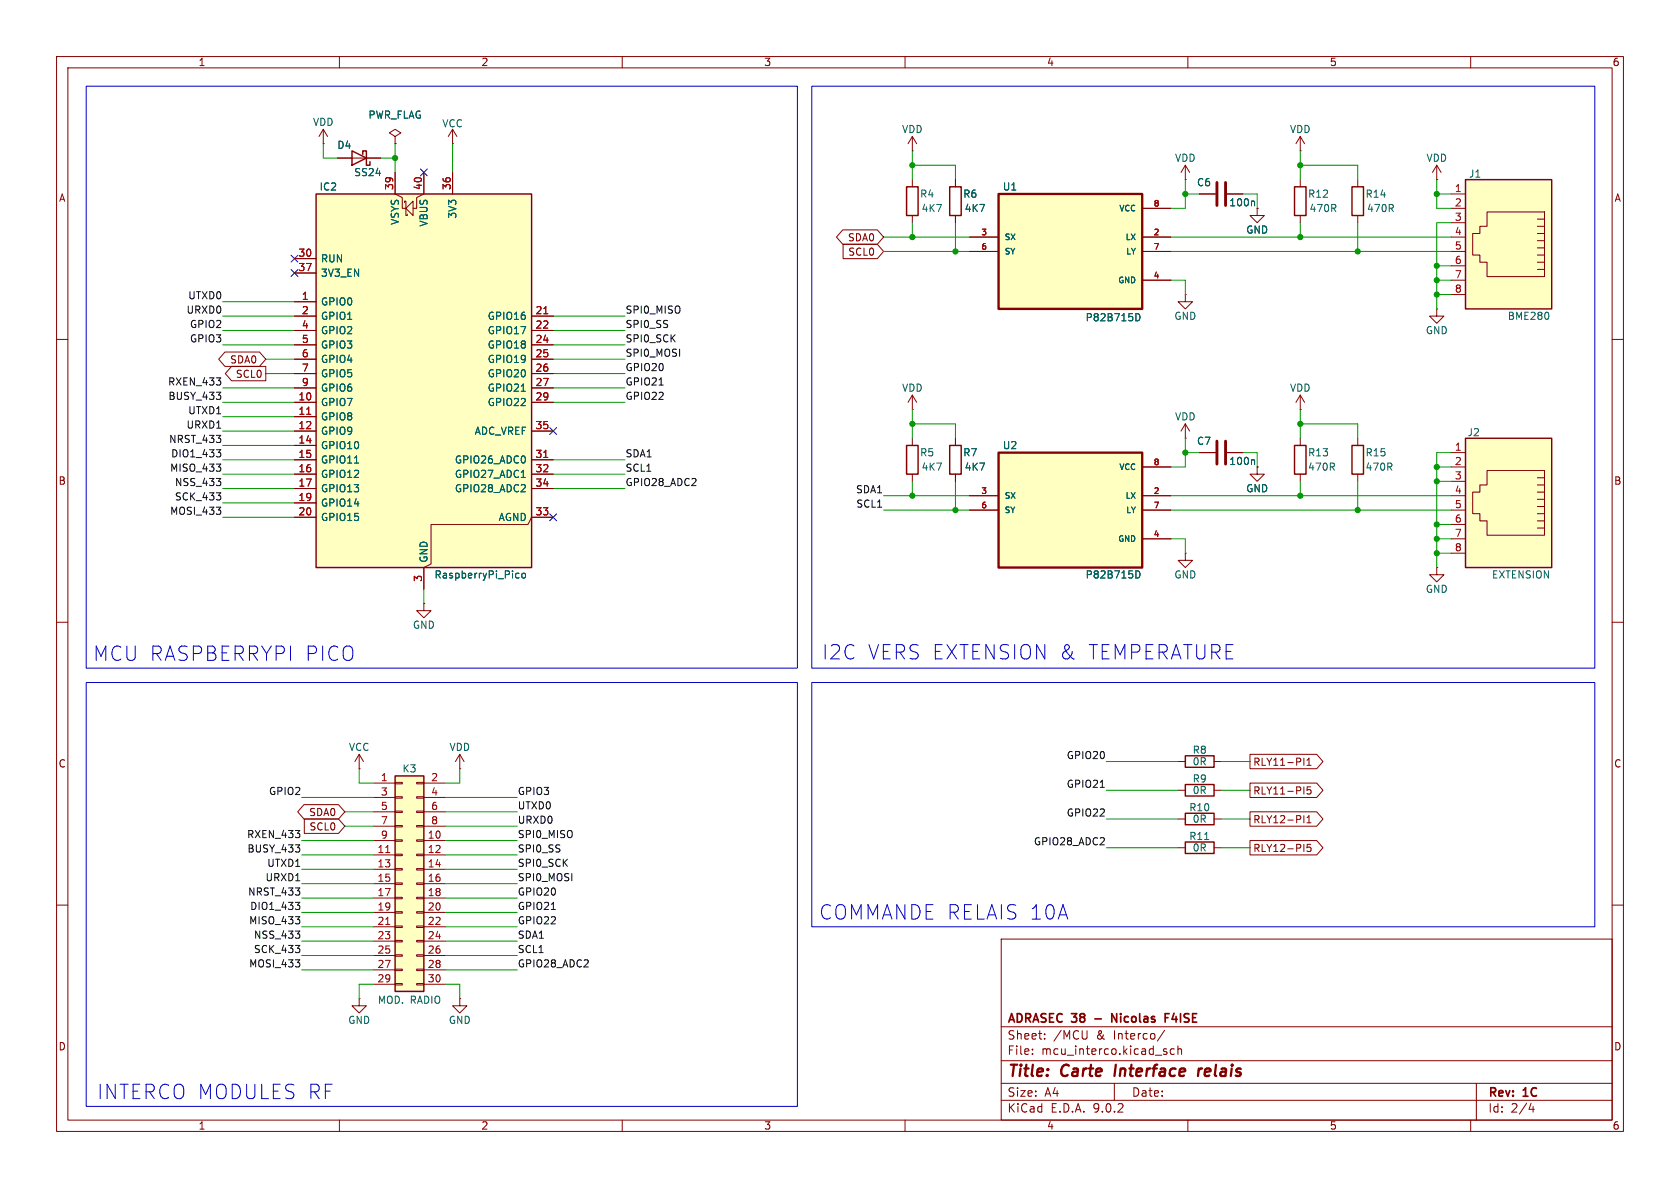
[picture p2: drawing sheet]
<svg xmlns="http://www.w3.org/2000/svg" width="297mm" height="210mm" viewBox="0 0 297 210" stroke-linecap="round" stroke-linejoin="round" font-family="sans-serif">
<g fill="none" stroke="#840000" stroke-width=".18">
<path d="M10 10h277v190h-277zM12 12h273v186h-273zM60 10v2M110 10v2M160 10v2M210 10v2M260 10v2M10 60h2M285 60h2M209.5 97.8v1.3h1.3l-1.3 1.2-1.2-1.2h1.2M209.5 97.8h.1M10 110h2"/>
<path d="M285 110h2M10 160h2M177 166h108v32h-108zM285 160h2M60 198v2M110 198v2M160 198v2M177 194.5h108M177 191.5h108M177 187.5h108M177 181.5h108M182.5 186.3v.1"/>
<path d="M182.5 185.5v.1M184.7 183.6v.1M184.7 182.8v.1M192.2 182.2l-.1 1.4M197 191.5v3M205.9 182.1l-1.3 2M205.9 185.9l.3 .1 .1 .2-.2 .2h-.3M205.9 185.4l.3 .1M207.6 185.5l-.4-.1-.3 .3v.4l.1 .2h.6M208.2 185.5l.3-.1 .3 .1 .1 .9M208.2 184.9v1.5M210 198v2"/>
<path d="M260 198v2M261 191.5v6.5M270.7 195l-.4 1.1h.9M271 195.6v1"/>
</g>
<path d="M197.3 188.2l-.3 2M211.9 188.9l-.1 1.3M212.5 188.9l-.4 .1-.2 .3" fill="none" stroke="#840000" stroke-width=".4"/>
<path d="M206 179.9h.5M206.7 179.2h-.7v1.5M207.6 179.1l-.4 1.1h.9M196.6 180.7v-1.5l.8 1.5" fill="none" stroke="#840000" stroke-width=".3"/>
<path d="M176.5 80h25.4v20.3h-25.4z" fill="#ffffc2"/>
<path d="M176.5 80h25.4v20.3h-25.4z" fill="none" stroke="#840000" stroke-width=".41"/>
<g fill="none" stroke="#840000" stroke-width=".18">
<path d="M57.1 25.4h.1M57.1 22.9l-.7 1.2M57.1 22.9l.8 1.2M57.1 22.9v2.5M59.7 27.9h7.6M69.8 24.1l1.1-.6-1.1-.6-1 .6 1 .6v1.3M69.8 25.4h.1M80 25.4h.1M80 22.9l-.8 1.2M80 22.9l.8 1.2M80 22.9v2.5M161.3 26.7h.1"/>
<path d="M161.3 24.1v2.6M161.3 24.1l-.8 1.3M161.3 24.1l.8 1.3M209.5 31.8h.1M209.5 29.2l-.7 1.3M209.5 29.2l.8 1.3M209.5 29.2v2.6M212.1 34.3h2.8M216.9 34.3h2.8M222.2 36.8v1.3h1.3l-1.3 1.3-1.2-1.3h1.2M222.2 36.8h.1M229.9 26.7h.1"/>
<path d="M229.9 24.1v2.6M229.9 31.8v1.2M229.9 38.1v1.3M229.9 24.1l-.8 1.3M229.9 24.1l.7 1.3M240 31.8v1.2M240 38.1v1.3M254 31.8h.1M254 29.2l-.8 1.3M254 29.2l.8 1.3M254 29.2v2.6M209.5 52.1v1.2h1.3l-1.3 1.3-1.2-1.3h1.2"/>
<path d="M209.5 52.1h.1M254 54.6v1.3h1.3l-1.3 1.3-1.3-1.3h1.3M254 54.6h.1M161.3 77.5v1.2M168.9 77.5v1.2M229.9 72.4h.1M229.9 69.9v2.5M229.9 77.5v1.2M229.9 69.9l-.8 1.2M229.9 69.9l.7 1.2M240 77.5v1.2M161.3 83.8v1.3"/>
<path d="M168.9 83.8v1.3M171.4 87.6h5.1M171.4 90.2h5.1M201.9 87.6h5.1M201.9 90.2h5.1M201.9 82.6h5.1M201.9 95.3h5.1M212.1 80h2.8M216.9 80h2.8M229.9 83.8v1.3M240 83.8v1.3M74.9 106.7v1.3h1.3l-1.3 1.2-1.2-1.2h1.2"/>
<path d="M74.9 106.7h.1M254 100.3v1.3h1.3l-1.3 1.3-1.3-1.3h1.3M254 100.3h.1M208.3 139.7h1.2M208.3 134.6h1.2M214.6 139.7h1.3M214.6 134.6h1.3M208.3 144.8h1.2M208.3 149.9h1.2M214.6 144.8h1.3M214.6 149.9h1.3M63.5 176.5v1.3h-1.3l1.3 1.3 1.3-1.3h-1.3"/>
<path d="M63.5 176.5h.1"/>
</g>
<path d="M221.6 35.5l.2 .2v.7M221.6 81.3l.2 .1v.7M200.8 100.9a.64 .64 0 0 1 .7 .6 .64 .64 0 0 1-.7 .7M213 148.4h.7" fill="none" stroke="#006464" stroke-width=".18"/>
<path d="M215.1 32.3v4M216.7 32.3v4M215.1 78v4M216.7 78v4" fill="none" stroke="#840000" stroke-width=".51"/>
<path d="M62.2 26.7l2.6 1.2-2.6 1.3zM64.1 27.3v-.6h.7v2.5h.6v-.6M228.9 33h2v5.1h-2zM239 33h2v5.1h-2zM160.3 78.7h2v5.1h-2zM167.9 78.7h2v5.1h-2zM228.9 78.7h2v5.1h-2zM239 78.7h2v5.1h-2zM209.5 138.7h5.1v2h-5.1zM209.5 133.6h5.1v2h-5.1zM209.5 143.8h5.1v2h-5.1zM209.5 148.8h5.1v2.1h-5.1z" fill="none" stroke="#840000" stroke-width=".25"/>
<path d="M55.9 34.3h38.1v66h-38.1z" fill="#ffffc2"/>
<path d="M55.9 34.3h38.1v66h-38.1z" fill="none" stroke="#840000" stroke-width=".25"/>
<g fill="none" stroke="#840000" stroke-width=".18">
<path d="M69.8 30.5v3.8l1.3 .6v1.9h.7M71.5 35.8v-.2h.3v2.5h.2v-.3M71.8 36.8l1.2-1.2v2.5zM74.9 30.5v3.8l-1.2 .6v1.9h-.7M80 30.5v3.8M52.1 45.7h3.8M52.1 48.3h3.8M52.1 53.3h3.8M52.1 55.9h3.8M52.1 58.4h3.8M94 55.9h3.8M94 58.4h3.8"/>
<path d="M52.1 61h3.8M52.1 63.5h3.8M52.1 66h3.8M52.1 68.6h3.8M52.1 71.1h3.8M52.1 73.7h3.8M52.1 76.2h3.8M52.1 78.7h3.8M94 61h3.8M94 63.5h3.8M94 66h3.8M94 68.6h3.8"/>
<path d="M94 71.1h3.8M94 76.2h3.8M209.5 77.5h.1M209.5 74.9l-.7 1.3M209.5 74.9l.8 1.3M209.5 74.9v2.6M52.1 81.3h3.8M52.1 83.8h3.8M52.1 86.4h3.8M52.1 88.9h3.8M52.1 91.4h3.8M94 81.3h3.8"/>
<path d="M94 83.8h3.8M94 86.4h3.8M97.8 91.4h-3.8l-.7 1.3h-17.1v7l-1.3 .6v3.8M222.2 82.6v1.2h1.3l-1.3 1.3-1.2-1.3h1.2M222.2 82.6h.1"/>
</g>
<path d="M96.1 55.5h.8M54.2 73.2h.7M96.1 80.9h.8" fill="none" stroke="#a90000" stroke-width=".18"/>
<path d="M92.2 69.2h.7M62.7 81.9h.7M92.2 84.4h.7M91.4 101.3l.4 .1M91.8 102.1l-.4 .1M92.3 101.5l.2-.2 .3 .2 .1 .4-.1 .2-.3 .1-.2-.1z" fill="none" stroke="#006464" stroke-width=".18"/>
<path d="M259.1 31.8h15.2v22.8h-15.2z" fill="#ffffc2"/>
<g fill="none" stroke="#840000" stroke-width=".18">
<path d="M256.5 39.4h2.6M256.5 36.8h2.6M256.5 34.3h2.6M262.9 37.5h10.1v11.4h-10.1v-2.5h-1.3v-1.3h-1.3v-3.8h1.3v-1.3h1.3zM271.8 38.7h1.2M256.5 52.1h2.6M256.5 49.5h2.6M256.5 47h2.6M256.5 44.5h2.6M256.5 41.9h2.6M271.8 43.8h1.2M271.8 42.5h1.2"/>
<path d="M271.8 41.3h1.2M271.8 40h1.2M271.8 45.1h1.2M271.8 47.6h1.2M271.8 46.4h1.2"/>
</g>
<path d="M259.1 31.8h15.2v22.8h-15.2z" fill="none" stroke="#840000" stroke-width=".25"/>
<path d="M273.8 55.4v.8" fill="none" stroke="#006464" stroke-width=".18"/>
<path d="M259.1 77.5h15.2v22.8h-15.2z" fill="#ffffc2"/>
<g fill="none" stroke="#840000" stroke-width=".18">
<path d="M256.5 97.8h2.6M256.5 95.3h2.6M256.5 92.7h2.6M256.5 90.2h2.6M256.5 87.6h2.6M256.5 85.1h2.6M256.5 82.6h2.6M256.5 80h2.6M262.9 83.2h10.1v11.4h-10.1v-2.5h-1.3v-1.3h-1.3v-3.8h1.3v-1.3h1.3zM271.8 89.5h1.2M271.8 88.3h1.2M271.8 87h1.2"/>
<path d="M271.8 85.7h1.2M271.8 84.5h1.2M271.8 90.8h1.2M271.8 93.3h1.2M271.8 92.1h1.2"/>
</g>
<path d="M259.1 77.5h15.2v22.8h-15.2z" fill="none" stroke="#840000" stroke-width=".25"/>
<path d="M176.5 34.3h25.4v20.3h-25.4z" fill="#ffffc2"/>
<path d="M176.5 34.3h25.4v20.3h-25.4z" fill="none" stroke="#840000" stroke-width=".41"/>
<g fill="none" stroke="#840000" stroke-width=".18">
<path d="M161.3 31.8v1.2M161.3 38.1v1.3M168.9 31.8v1.2M168.9 38.1v1.3M201.9 36.8h5.1M171.4 41.9h5.1M171.4 44.5h5.1M201.9 41.9h5.1M201.9 44.5h5.1M201.9 49.5h5.1M161.3 72.4h.1M161.3 69.9l-.8 1.2"/>
<path d="M161.3 69.9l.8 1.2M161.3 69.9v2.5M63.5 135.9h.1M63.5 133.4l.8 1.2M63.5 133.4l-.8 1.2M63.5 133.4v2.5M81.3 176.5v1.3h1.2l-1.2 1.3-1.3-1.3h1.3M81.3 176.5h.1"/>
</g>
<path d="M200.8 55.4a.64 .64 0 0 1 .7 .7 .64 .64 0 0 1-.7 .6" fill="none" stroke="#006464" stroke-width=".18"/>
<path d="M160.3 33h2v5.1h-2zM167.9 33h2v5.1h-2z" fill="none" stroke="#840000" stroke-width=".25"/>
<path d="M69.8 137.2h5.1v38.1h-5.1z" fill="#ffffc2"/>
<path d="M69.8 137.2h5.1v38.1h-5.1z" fill="none" stroke="#840000" stroke-width=".25"/>
<g fill="none" stroke="#840000" stroke-width=".18">
<path d="M59.7 27.9h2.5M64.8 27.9h2.5M69.8 25.4h.1M69.8 30.5v3.8M74.9 30.5v3.8M80 30.5v3.8M168.9 31.8v1.2M168.9 38.1v1.3M201.9 36.8h5.1M212.1 34.3h2.8M216.9 34.3h2.8M222.2 36.8h.1"/>
<path d="M52.1 45.7h3.8M52.1 48.3h3.8M52.1 53.3h3.8M52.1 55.9h3.8M52.1 58.4h3.8M94 55.9h3.8M94 58.4h3.8M149 40.6h6.1l1.1 1.3-1.1 1.3h-6.1l-1.1-1.3zM149 43.2h6.1l1.1 1.3-1.1 1.2h-6.1zM171.4 41.9h5.1M171.4 44.5h5.1M201.9 41.9h5.1"/>
<path d="M201.9 44.5h5.1M201.9 49.5h5.1M39.8 62.2h6.1l1.1 1.3-1.1 1.3h-6.1l-1.1-1.3zM40.9 64.8h6.1v2.5h-6.1l-1.1-1.3zM52.1 61h3.8M52.1 63.5h3.8M52.1 66h3.8M52.1 68.6h3.8M52.1 71.1h3.8M52.1 73.7h3.8M52.1 76.2h3.8M52.1 78.7h3.8"/>
<path d="M94 61h3.8M94 63.5h3.8M94 66h3.8M94 68.6h3.8M94 71.1h3.8M94 76.2h3.8M168.9 77.5v1.2M52.1 81.3h3.8M52.1 83.8h3.8M52.1 86.4h3.8M52.1 88.9h3.8M52.1 91.4h3.8"/>
<path d="M94 81.3h3.8M94 83.8h3.8M94 86.4h3.8M94 91.4h3.8M168.9 83.8v1.3M171.4 87.6h5.1M171.4 90.2h5.1M201.9 87.6h5.1M201.9 90.2h5.1M201.9 82.6h5.1M201.9 95.3h5.1M212.1 80h2.8"/>
<path d="M216.9 80h2.8M222.2 82.6h.1M74.9 100.3v3.8M66 138.4h3.8M69.8 138.3h1.3v.3h-1.3zM73.7 138.3h1.2v.3h-1.2zM74.9 138.4h3.8M81.3 135.9h.1M81.3 133.4l-.8 1.2M81.3 133.4l.7 1.2M81.3 133.4v2.5M221 133.3h11.8l1.1 1.3-1.1 1.3h-11.8z"/>
<path d="M221 138.4h11.8l1.1 1.3-1.1 1.3h-11.8zM230.5 134v1.3M231.1 135.3h.7M231.1 134.4l.3-.4v1.3M231.7 139.1h-.6v.6l.1-.1h.5l.1 .2-.1 .4-.2 .2-.4-.2M53.7 142.2h6.1l1.2 1.3-1.2 1.3h-6.1l-1.1-1.3zM53.8 144.8h6l1.2 1.3-1.2 1.2h-6zM66 141h3.8M66 143.5h3.8M66 146.1h3.8M66 148.6h3.8M66 151.1h3.8"/>
<path d="M66 153.7h3.8M66 156.2h3.8M66 158.8h3.8M69.8 140.8h1.3v.3h-1.3zM69.8 143.4h1.3v.2h-1.3zM69.8 145.9h1.3v.3h-1.3zM69.8 148.5h1.3v.2h-1.3zM69.8 151h1.3v.3h-1.3zM69.8 153.5h1.3v.3h-1.3zM69.8 156.1h1.3v.2h-1.3zM69.8 158.6h1.3v.3h-1.3zM73.7 140.8h1.2v.3h-1.2z"/>
<path d="M73.7 143.4h1.2v.2h-1.2zM73.7 145.9h1.2v.3h-1.2zM73.7 148.5h1.2v.2h-1.2zM73.7 151h1.2v.3h-1.2zM73.7 153.5h1.2v.3h-1.2zM73.7 156.1h1.2v.2h-1.2zM73.7 158.6h1.2v.3h-1.2zM74.9 141h3.8M74.9 143.5h3.8M74.9 146.1h3.8M74.9 148.6h3.8M74.9 151.1h3.8"/>
<path d="M74.9 153.7h3.8M74.9 156.2h3.8M74.9 158.8h3.8M221 148.6h11.8l1.1 1.3-1.1 1.2h-11.8zM221 143.5h11.8l1.1 1.3-1.1 1.3h-11.8zM230.5 144.2v1.3M231.1 144.5l.3-.3v1.3M231.1 145.5h.7M231.7 149.3h-.6v.6l.1-.2 .5 .1 .1 .2-.1 .4-.2 .1-.4-.1M66 161.3h3.8M66 163.8h3.8M66 166.4h3.8"/>
<path d="M66 168.9h3.8M66 171.5h3.8M66 174h3.8M69.8 161.2h1.3v.2h-1.3zM69.8 163.7h1.3v.3h-1.3zM69.8 166.2h1.3v.3h-1.3zM69.8 168.8h1.3v.2h-1.3zM69.8 171.3h1.3v.3h-1.3zM69.8 173.9h1.3v.2h-1.3zM73.7 161.2h1.2v.2h-1.2zM73.7 163.7h1.2v.3h-1.2zM73.7 166.2h1.2v.3h-1.2z"/>
<path d="M73.7 168.8h1.2v.2h-1.2zM73.7 171.3h1.2v.3h-1.2zM73.7 173.9h1.2v.2h-1.2zM74.9 161.3h3.8M74.9 163.8h3.8M74.9 166.4h3.8M74.9 168.9h3.8M74.9 171.5h3.8M74.9 174h3.8"/>
</g>
<path d="M96.1 55.5h.8M54.2 73.2h.7M96.1 80.9h.8M68.2 150.7h.7M68.2 163.4h.7" fill="none" stroke="#a90000" stroke-width=".18"/>
<g fill="none" stroke="#0f0f0f" stroke-width=".18">
<path d="M38.2 69.3h.8l-.4 .5M38.2 79.5h.8l-.4 .5 .4 .1v.4l-.2 .3h-.4M38.2 66.8h.8l-.4 .5M39 69.9v.6M39 67.4v.5M116.5 68.1h.7M38.2 87.1h.8l-.4 .5M38.2 89.7h.8l-.4 .4M38.2 82h.8l-.4 .5M38.2 84.6h.8l-.4 .5M38.9 85.1l.1 .2-.1 .5M38.9 87.7l.1 .1-.1 .5"/>
<path d="M39 82.6v.6M39 90.3v.5M194.5 139.2h.7M52.2 159.5h.8l-.4 .5 .3 .1 .1 .4-.2 .3h-.4M52.2 146.8h.8l-.4 .5M52.2 149.3h.8l-.4 .5M52.9 147.4v.6M52.9 150v.5M52.2 169.7h.8l-.4 .5M52.2 167.1h.8l-.4 .5M52.2 164.6h.8l-.4 .5M52.2 162h.8l-.4 .5"/>
<path d="M52.9 165.1l.1 .2-.1 .5M52.9 167.7l.1 .2-.1 .4M52.9 162.7v.5M52.9 170.3v.5M97.5 160.8h.7"/>
</g>
<g fill="none" stroke="#009600" stroke-width=".18">
<path d="M57.1 25.4v2.5h2.6M67.3 27.9h2.5M69.8 25.4v5.1M80 25.4v5.1M161.3 29.2h7.6v2.6M161.3 26.7v5.1M161.3 39.4v2.5M168.9 39.4v5.1M209.5 34.3h2.6M209.5 31.8v5h-2.5M219.7 34.3h2.5v2.5M229.9 29.2h10.1v2.6"/>
<path d="M229.9 26.7v5.1M229.9 39.4v2.5M240 39.4v5.1M254 31.8v5h2.5M254 34.3h2.5M256.5 39.4h-2.5v15.2M39.4 58.4h12.7M39.4 53.3h12.7M39.4 55.9h12.7M97.8 58.4h12.7M97.8 55.9h12.7M156.2 41.9h15.2"/>
<path d="M156.2 44.5h15.2M207 41.9h49.5M207 44.5h49.5M207 49.5h2.5v2.6M254 52.1h2.5M254 49.5h2.5M254 47h2.5M39.4 68.6h12.7M39.4 71.1h12.7M39.4 61h12.7M39.4 73.7h12.7M39.4 76.2h12.7"/>
<path d="M39.4 78.7h12.7M47 66h5.1M47 63.5h5.1M97.8 68.6h12.7M97.8 71.1h12.7M97.8 66h12.7M97.8 61h12.7M97.8 63.5h12.7M161.3 74.9h7.6v2.6M161.3 72.4v5.1M209.5 77.5v5.1h-2.5M229.9 74.9h10.1v2.6"/>
<path d="M229.9 72.4v5.1M39.4 86.4h12.7M39.4 88.9h12.7M39.4 91.4h12.7M39.4 83.8h12.7M39.4 81.3h12.7M97.8 86.4h12.7M97.8 83.8h12.7M97.8 81.3h12.7M156.2 90.2h15.2M156.2 87.6h15.2M161.3 85.1v2.5"/>
<path d="M168.9 85.1v5.1M207 95.3h2.5v2.5M207 90.2h49.5M207 87.6h49.5M209.5 80h2.6M219.7 80h2.5v2.6M229.9 85.1v2.5M240 85.1v5.1M254 82.6h2.5M254 85.1h2.5M254 97.8h2.5M254 92.7h2.5"/>
<path d="M254 95.3h2.5M256.5 80h-2.5v20.3M74.9 104.1v2.6M63.5 135.9v2.5h2.5M81.3 135.9v2.5h-2.6M195.6 139.7h12.7M195.6 134.6h12.7M215.9 139.7h5.1M215.9 134.6h5.1M53.3 156.2h12.7M53.3 158.8h12.7M53.3 151.1h12.7"/>
<path d="M53.3 153.7h12.7M53.3 148.6h12.7M53.3 141h12.7M61 146.1h5M61 143.5h5M78.7 156.2h12.7M78.7 158.8h12.7M78.7 151.1h12.7M78.7 153.7h12.7M78.7 148.6h12.7M78.7 141h12.7M78.7 146.1h12.7"/>
<path d="M78.7 143.5h12.7M195.6 149.9h12.7M195.6 144.8h12.7M215.9 149.9h5.1M215.9 144.8h5.1M53.3 168.9h12.7M53.3 166.4h12.7M53.3 161.3h12.7M53.3 163.8h12.7M53.3 171.5h12.7M66 174h-2.5v2.5M78.7 168.9h12.7"/>
<path d="M78.7 166.4h12.7M78.7 161.3h12.7M78.7 174h2.6v2.5M78.7 163.8h12.7M78.7 171.5h12.7"/>
</g>
<path d="M74.3 29.9l1.2 1.2M75.5 29.9l-1.2 1.2M51.5 47.7l1.2 1.2M51.5 45.1l1.2 1.2M52.7 47.7l-1.2 1.2M52.7 45.1l-1.2 1.2M97.2 75.6l1.2 1.2M98.4 75.6l-1.2 1.2M97.2 90.8l1.2 1.2M98.4 90.8l-1.2 1.2" fill="none" stroke="#000084" stroke-width=".18"/>
<path d="M15.2 15.2h125.8v102.9h-125.8zM143.5 15.2h138.4v102.9h-138.4zM15.2 120.7h125.8v74.9h-125.8zM143.5 120.7h138.4v43.1h-138.4z" fill="none" stroke="#0000c2" stroke-width=".18"/>
<path d="M221.6 35.5l.2 .2v.7M200.8 55.4a.64 .64 0 0 1 .7 .7 .64 .64 0 0 1-.7 .6M92.2 69.2h.7M62.7 81.9h.7M92.2 84.4h.7M221.6 81.3l.2 .1v.7M91.4 101.3l.4 .1M91.8 102.1l-.4 .1M92.3 101.5l.2-.2 .3 .2 .1 .4-.1 .2-.3 .1-.2-.1zM200.8 100.9a.64 .64 0 0 1 .7 .6 .64 .64 0 0 1-.7 .7" fill="none" stroke="#006464" stroke-width=".18"/>
<g fill="#009600" stroke="#009600" stroke-width=".18">
<circle cx="161.3" cy="29.2" r=".46"/>
<circle cx="161.3" cy="41.9" r=".46"/>
<circle cx="69.8" cy="27.9" r=".46"/>
<circle cx="254" cy="92.7" r=".46"/>
<circle cx="254" cy="95.3" r=".46"/>
<circle cx="254" cy="97.8" r=".46"/>
<circle cx="161.3" cy="74.9" r=".46"/>
<circle cx="168.9" cy="90.2" r=".46"/>
<circle cx="168.9" cy="44.5" r=".46"/>
<circle cx="161.3" cy="87.6" r=".46"/>
<circle cx="209.5" cy="34.3" r=".46"/>
<circle cx="254" cy="47" r=".46"/>
<circle cx="254" cy="34.3" r=".46"/>
<circle cx="254" cy="49.5" r=".46"/>
<circle cx="240" cy="44.5" r=".46"/>
<circle cx="229.9" cy="29.2" r=".46"/>
<circle cx="229.9" cy="41.9" r=".46"/>
<circle cx="254" cy="52.1" r=".46"/>
<circle cx="254" cy="82.6" r=".46"/>
<circle cx="240" cy="90.2" r=".46"/>
<circle cx="229.9" cy="87.6" r=".46"/>
<circle cx="229.9" cy="74.9" r=".46"/>
<circle cx="254" cy="85.1" r=".46"/>
<circle cx="209.5" cy="80" r=".46"/>
</g>
<g font-size="3.5" fill="#0000c2">
<text x="16.4" y="117.1">MCU RASPBERRYPI PICO</text>
<text x="145.3" y="116.8">I2C</text>
<text x="153.4" y="116.8">VERS EXTENSION &amp;</text>
<text x="192.1" y="116.8">TEMPERATURE</text>
<text x="144.8" y="162.8">COMMANDE RELAIS 10A</text>
<text x="17.1" y="194.5">INTERCO MODULES RF</text>
</g>
<g font-size="2.8" fill="#840000">
<text x="178" y="190.9">Title:</text>
<text x="187.7" y="190.9">Carte</text>
<text x="197.9" y="190.9">Interface</text>
<text x="213.4" y="190.9">relais</text>
</g>
<g font-size="2.1" fill="#840000">
<text x="178" y="184">Sheet:</text>
<text x="178" y="181.2">ADRASEC 38</text>
<text x="186.2" y="184">/MCU</text>
<text x="193.9" y="184">&amp;</text>
<text x="194.2" y="181.2">-</text>
<text x="197" y="184">Interco/</text>
<text x="197.8" y="181.2">Nicolas</text>
<text x="207.8" y="181.2">F4ISE</text>
<text x="178" y="186.7">File:</text>
<text x="184.1" y="186.7">mcu_interco.kicad_sch</text>
<text x="178" y="196.9">KiCad</text>
<text x="178" y="194.1">Size:</text>
<text x="184.7" y="194.1">A4</text>
<text x="185.7" y="196.9">E.D.A.</text>
<text x="193.3" y="196.9">9.0.2</text>
<text x="200" y="194.1">Date:</text>
<text x="263" y="194.3">Rev:</text>
<text x="263" y="196.9">Id:</text>
<text x="267.1" y="196.9">2/4</text>
<text x="269.4" y="194.3">1C</text>
</g>
<g font-size="1.8" fill="#840000">
<text x="35" y="11.9">1</text>
<text x="85" y="11.9">2</text>
<text x="135" y="11.9">3</text>
<text x="185" y="11.9">4</text>
<text x="235" y="11.9">5</text>
<text x="285" y="11.9">6</text>
<text x="10.3" y="35.9">A</text>
<text x="285.3" y="35.9">A</text>
<text x="149.8" y="42.9">SDA0</text>
<text x="149.9" y="45.4">SCL0</text>
<text x="40.6" y="64.5">SDA0</text>
<text x="41.6" y="67">SCL0</text>
<text x="10.3" y="85.9">B</text>
<text x="285.3" y="85.9">B</text>
<text x="10.3" y="135.9">C</text>
<text x="221.5" y="135.6">RLY11-PI1</text>
<text x="285.3" y="135.9">C</text>
<text x="221.5" y="140.7">RLY11-PI5</text>
<text x="54.6" y="144.5">SDA0</text>
<text x="54.6" y="147">SCL0</text>
<text x="221.5" y="145.7">RLY12-PI1</text>
<text x="221.5" y="150.8">RLY12-PI5</text>
<text x="10.3" y="185.9">D</text>
<text x="285.3" y="185.9">D</text>
<text x="35" y="199.9">1</text>
<text x="85" y="199.9">2</text>
<text x="135" y="199.9">3</text>
<text x="185" y="199.9">4</text>
<text x="235" y="199.9">5</text>
<text x="285" y="199.9">6</text>
</g>
<g font-size="1.8" fill="#006464">
<text x="55.2" y="22.5">VDD</text>
<text x="65" y="21.2">PWR_FLAG</text>
<text x="78.1" y="22.7">VCC</text>
<text x="159.4" y="23.7">VDD</text>
<text x="228" y="23.7">VDD</text>
<text x="59.5" y="26.5">D4</text>
<text x="207.6" y="28.8">VDD</text>
<text x="252.1" y="28.8">VDD</text>
<text x="56.4" y="33.9">IC2</text>
<text x="62.5" y="31.3">SS24</text>
<text x="162.6" y="35.2">R4</text>
<text x="170.2" y="35.2">R6</text>
<text x="177.2" y="33.9">U1</text>
<text x="211.5" y="33.1">C6</text>
<text x="231.1" y="35.2">R12</text>
<text x="241.3" y="35.2">R14</text>
<text x="259.6" y="31.6">J1</text>
<text x="70.7" y="39.9" transform="rotate(-90 70.7 39.9)">VSYS</text>
<text x="75.8" y="40.2" transform="rotate(-90 75.8 40.2)">VBUS</text>
<text x="80.9" y="38.8" transform="rotate(-90 80.9 38.8)">3V3</text>
<text x="162.8" y="37.7">4K7</text>
<text x="170.4" y="37.7">4K7</text>
<text x="217.2" y="36.7">100n</text>
<text x="220.2" y="41.5">GND</text>
<text x="231.4" y="37.7">470R</text>
<text x="241.6" y="37.7">470R</text>
<text x="56.6" y="46.6">RUN</text>
<text x="56.6" y="49.1">3V3_EN</text>
<text x="56.6" y="54.2">GPIO0</text>
<text x="56.6" y="56.7">GPIO1</text>
<text x="56.6" y="59.3">GPIO2</text>
<text x="86.1" y="56.7">GPIO16</text>
<text x="86.1" y="59.3">GPIO17</text>
<text x="191.8" y="57">P82B715D</text>
<text x="207.5" y="56.7">GND</text>
<text x="252" y="59.3">GND</text>
<text x="266.5" y="56.7">BME280</text>
<text x="56.6" y="61.8">GPIO3</text>
<text x="56.6" y="64.4">GPIO4</text>
<text x="86.1" y="61.8">GPIO18</text>
<text x="86.1" y="64.4">GPIO19</text>
<text x="56.6" y="66.9">GPIO5</text>
<text x="56.6" y="69.4">GPIO6</text>
<text x="56.6" y="72">GPIO7</text>
<text x="86.1" y="66.9">GPIO20</text>
<text x="86.1" y="69.4">GPIO21</text>
<text x="86.1" y="72">GPIO22</text>
<text x="159.4" y="69.4">VDD</text>
<text x="228" y="69.4">VDD</text>
<text x="56.6" y="74.5">GPIO8</text>
<text x="56.6" y="77.1">GPIO9</text>
<text x="83.8" y="77.1">ADC_VREF</text>
<text x="207.6" y="74.5">VDD</text>
<text x="259.3" y="77.3">J2</text>
<text x="56.6" y="79.6">GPIO10</text>
<text x="56.6" y="82.1">GPIO11</text>
<text x="80.3" y="82.1">GPIO26_ADC0</text>
<text x="162.6" y="80.9">R5</text>
<text x="162.8" y="83.4">4K7</text>
<text x="170.2" y="80.9">R7</text>
<text x="170.4" y="83.4">4K7</text>
<text x="177.2" y="79.6">U2</text>
<text x="211.5" y="78.8">C7</text>
<text x="217.2" y="82.4">100n</text>
<text x="231.1" y="83.4">470R</text>
<text x="231.1" y="80.9">R13</text>
<text x="241.3" y="83.4">470R</text>
<text x="241.3" y="80.9">R15</text>
<text x="56.6" y="84.7">GPIO12</text>
<text x="56.6" y="87.2">GPIO13</text>
<text x="56.6" y="89.8">GPIO14</text>
<text x="80.3" y="84.7">GPIO27_ADC1</text>
<text x="80.3" y="87.2">GPIO28_ADC2</text>
<text x="220.2" y="87.2">GND</text>
<text x="56.6" y="92.3">GPIO15</text>
<text x="88.1" y="92.3">AGND</text>
<text x="75.8" y="99.6" transform="rotate(-90 75.8 99.6)">GND</text>
<text x="76.7" y="102.5">RaspberryPi_Pico</text>
<text x="191.8" y="102.5">P82B715D</text>
<text x="207.5" y="102.5">GND</text>
<text x="252" y="105">GND</text>
<text x="263.7" y="102.5">EXTENSION</text>
<text x="72.9" y="111.4">GND</text>
<text x="61.6" y="132.9">VCC</text>
<text x="71" y="136.8">K3</text>
<text x="79.4" y="132.9">VDD</text>
<text x="210.7" y="133.5">R8</text>
<text x="210.7" y="135.5">0R</text>
<text x="210.1" y="143.6">R10</text>
<text x="210.7" y="138.5">R9</text>
<text x="210.7" y="140.6">0R</text>
<text x="210.1" y="148.7">R11</text>
<text x="210.7" y="145.6">0R</text>
<text x="210.7" y="150.7">0R</text>
<text x="66.7" y="177.6">MOD. RADIO</text>
<text x="61.5" y="181.2">GND</text>
<text x="79.2" y="181.2">GND</text>
</g>
<g font-size="1.8" fill="#a90000">
<text x="69.6" y="33.7" transform="rotate(-90 69.6 33.7)">39</text>
<text x="74.7" y="33.7" transform="rotate(-90 74.7 33.7)">40</text>
<text x="79.8" y="33.7" transform="rotate(-90 79.8 33.7)">36</text>
<text x="257.1" y="34">1</text>
<text x="257.1" y="41.7">4</text>
<text x="257.1" y="39.1">3</text>
<text x="257.1" y="36.6">2</text>
<text x="52.7" y="45.5">30</text>
<text x="257.1" y="46.7">6</text>
<text x="257.1" y="44.2">5</text>
<text x="52.7" y="48">37</text>
<text x="53.3" y="53.1">1</text>
<text x="257.1" y="51.8">8</text>
<text x="257.1" y="49.3">7</text>
<text x="53.3" y="55.6">2</text>
<text x="53.3" y="58.2">4</text>
<text x="94.6" y="55.6">21</text>
<text x="94.6" y="58.2">22</text>
<text x="53.3" y="60.7">5</text>
<text x="53.3" y="63.2">6</text>
<text x="53.3" y="65.8">7</text>
<text x="94.6" y="60.7">24</text>
<text x="94.6" y="63.2">25</text>
<text x="94.6" y="65.8">26</text>
<text x="52.7" y="70.9">10</text>
<text x="53.3" y="68.3">9</text>
<text x="94.6" y="68.3">27</text>
<text x="94.6" y="70.9">29</text>
<text x="52.7" y="73.4">11</text>
<text x="52.7" y="75.9">12</text>
<text x="94.6" y="75.9">35</text>
<text x="52.7" y="78.5">14</text>
<text x="52.7" y="81">15</text>
<text x="52.7" y="83.6">16</text>
<text x="94.6" y="81">31</text>
<text x="94.6" y="83.6">32</text>
<text x="257.1" y="82.3">2</text>
<text x="257.1" y="79.8">1</text>
<text x="52.7" y="86.1">17</text>
<text x="52.7" y="88.6">19</text>
<text x="94.6" y="86.1">34</text>
<text x="257.1" y="89.9">5</text>
<text x="257.1" y="87.4">4</text>
<text x="257.1" y="84.8">3</text>
<text x="52.7" y="91.2">20</text>
<text x="94.6" y="91.2">33</text>
<text x="257.1" y="95">7</text>
<text x="257.1" y="92.5">6</text>
<text x="257.1" y="97.5">8</text>
<text x="74.7" y="102.9" transform="rotate(-90 74.7 102.9)">3</text>
<text x="67.2" y="138.2">1</text>
<text x="67.2" y="140.7">3</text>
<text x="67.2" y="143.3">5</text>
<text x="76.1" y="138.2">2</text>
<text x="76.1" y="140.7">4</text>
<text x="76.1" y="143.3">6</text>
<text x="67.2" y="145.8">7</text>
<text x="67.2" y="148.3">9</text>
<text x="75.5" y="148.3">10</text>
<text x="76.1" y="145.8">8</text>
<text x="66.6" y="150.9">11</text>
<text x="66.6" y="153.4">13</text>
<text x="66.6" y="156">15</text>
<text x="75.5" y="150.9">12</text>
<text x="75.5" y="153.4">14</text>
<text x="75.5" y="156">16</text>
<text x="66.6" y="158.5">17</text>
<text x="66.6" y="161">19</text>
<text x="75.5" y="158.5">18</text>
<text x="75.5" y="161">20</text>
<text x="66.6" y="163.6">21</text>
<text x="66.6" y="166.1">23</text>
<text x="75.5" y="163.6">22</text>
<text x="75.5" y="166.1">24</text>
<text x="66.6" y="168.7">25</text>
<text x="66.6" y="171.2">27</text>
<text x="66.6" y="173.7">29</text>
<text x="75.5" y="168.7">26</text>
<text x="75.5" y="171.2">28</text>
<text x="75.5" y="173.7">30</text>
</g>
<g font-size="1.8" fill="#0f0f0f">
<text x="33.2" y="53">UTXD0</text>
<text x="32.9" y="55.5">URXD0</text>
<text x="33.5" y="58.1">GPIO2</text>
<text x="110.5" y="55.5">SPI0_MISO</text>
<text x="110.5" y="58.1">SPI0_SS</text>
<text x="33.5" y="60.6">GPIO3</text>
<text x="110.5" y="63.2">SPI0_MOSI</text>
<text x="110.5" y="65.7">GPIO20</text>
<text x="110.5" y="60.6">SPI0_SCK</text>
<text x="29.6" y="68.2">RXEN_433</text>
<text x="29.7" y="70.8">BUSY_433</text>
<text x="110.5" y="68.2">GPIO21</text>
<text x="110.5" y="70.8">GPIO22</text>
<text x="32.9" y="75.9">URXD1</text>
<text x="33.2" y="73.3">UTXD1</text>
<text x="29.8" y="78.4">NRST_433</text>
<text x="30" y="83.5">MISO_433</text>
<text x="30.2" y="80.9">DIO1_433</text>
<text x="110.5" y="80.9">SDA1</text>
<text x="110.5" y="83.5">SCL1</text>
<text x="30.8" y="88.6">SCK_433</text>
<text x="30.8" y="86">NSS_433</text>
<text x="110.5" y="86">GPIO28_ADC2</text>
<text x="151.2" y="87.3">SDA1</text>
<text x="151.3" y="89.8">SCL1</text>
<text x="30" y="91.1">MOSI_433</text>
<text x="188.5" y="134.3">GPIO20</text>
<text x="47.5" y="140.6">GPIO2</text>
<text x="91.4" y="140.6">GPIO3</text>
<text x="91.4" y="143.2">UTXD0</text>
<text x="188.5" y="139.4">GPIO21</text>
<text x="43.6" y="148.2">RXEN_433</text>
<text x="91.4" y="148.2">SPI0_MISO</text>
<text x="91.4" y="145.7">URXD0</text>
<text x="182.7" y="149.5">GPIO28_ADC2</text>
<text x="188.5" y="144.4">GPIO22</text>
<text x="43.6" y="150.8">BUSY_433</text>
<text x="46.8" y="155.9">URXD1</text>
<text x="47.1" y="153.3">UTXD1</text>
<text x="91.4" y="153.3">SPI0_SCK</text>
<text x="91.4" y="150.8">SPI0_SS</text>
<text x="91.4" y="155.9">SPI0_MOSI</text>
<text x="43.8" y="158.4">NRST_433</text>
<text x="44.1" y="160.9">DIO1_433</text>
<text x="91.4" y="158.4">GPIO20</text>
<text x="91.4" y="160.9">GPIO21</text>
<text x="43.9" y="163.5">MISO_433</text>
<text x="44.8" y="166">NSS_433</text>
<text x="91.4" y="163.5">GPIO22</text>
<text x="91.4" y="166">SDA1</text>
<text x="43.9" y="171.1">MOSI_433</text>
<text x="44.8" y="168.6">SCK_433</text>
<text x="91.4" y="171.1">GPIO28_ADC2</text>
<text x="91.4" y="168.6">SCL1</text>
</g>
<g font-size="1.4" fill="#a90000">
<text x="173.4" y="41.7">3</text>
<text x="203.9" y="36.6">8</text>
<text x="203.9" y="41.7">2</text>
<text x="173.4" y="44.2">6</text>
<text x="203.9" y="44.2">7</text>
<text x="203.9" y="49.3">4</text>
<text x="203.9" y="82.3">8</text>
<text x="173.4" y="87.4">3</text>
<text x="173.4" y="89.9">6</text>
<text x="203.9" y="87.4">2</text>
<text x="203.9" y="89.9">7</text>
<text x="203.9" y="95">4</text>
</g>
<g font-size="1.4" fill="#006464">
<text x="197.8" y="37.6">VCC</text>
<text x="177.5" y="42.6">SX</text>
<text x="177.5" y="45.2">SY</text>
<text x="198.9" y="42.6">LX</text>
<text x="199" y="45.2">LY</text>
<text x="197.6" y="50.3">GND</text>
<text x="197.8" y="83.3">VCC</text>
<text x="177.5" y="88.4">SX</text>
<text x="198.9" y="88.4">LX</text>
<text x="177.5" y="90.9">SY</text>
<text x="197.6" y="96">GND</text>
<text x="199" y="90.9">LY</text>
</g>
</svg>
